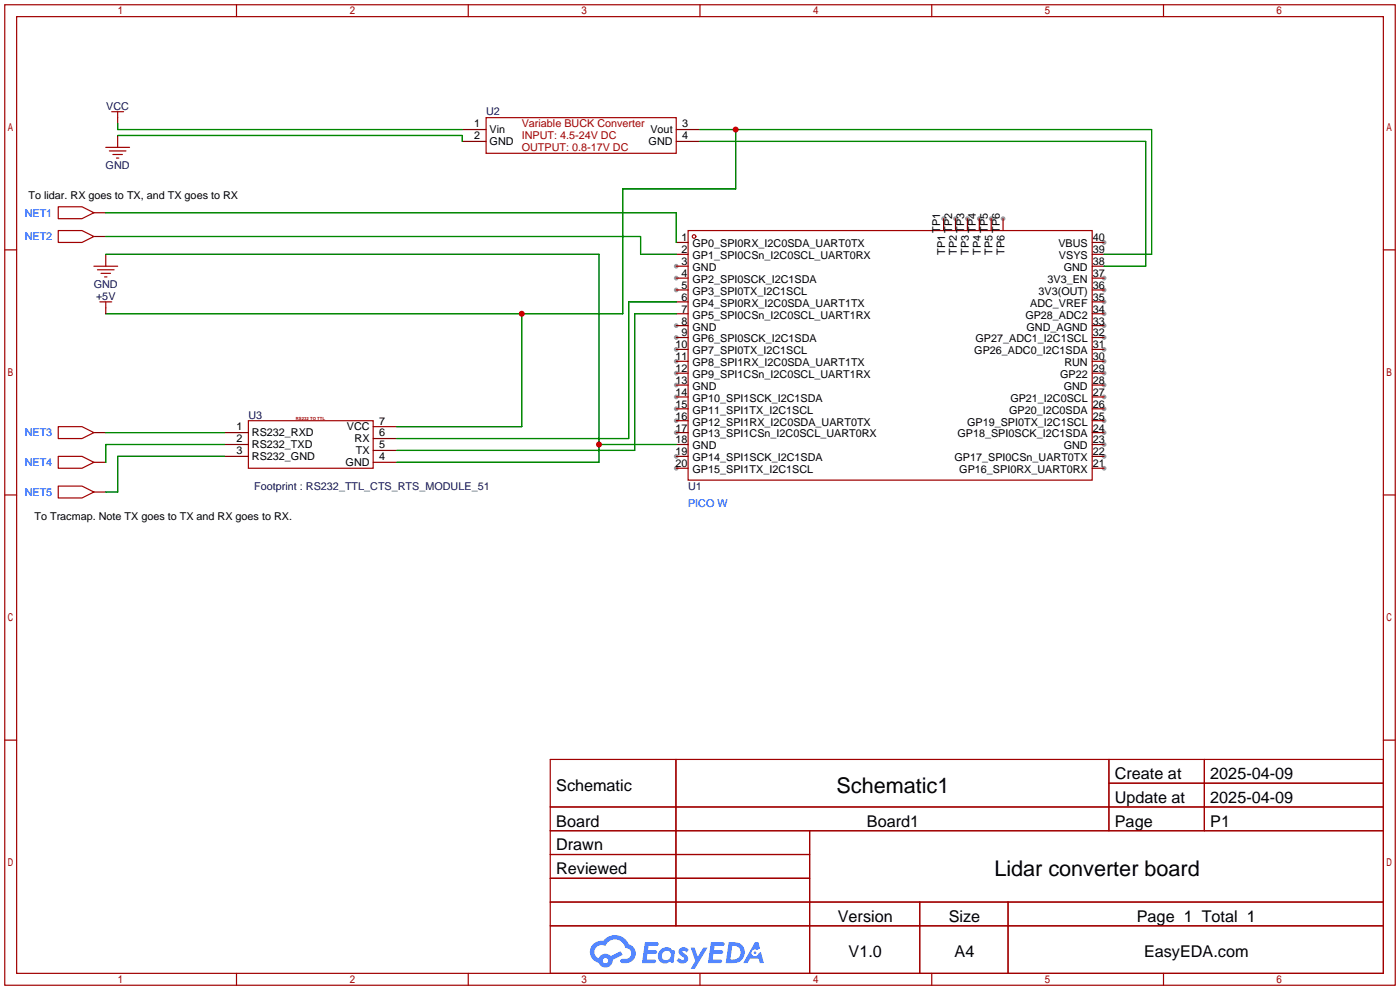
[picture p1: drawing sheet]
<svg xmlns="http://www.w3.org/2000/svg" width="299mm" height="212mm" viewBox="0 0 299 212" stroke-linecap="round" stroke-linejoin="round" font-family="sans-serif">
<g fill="#999">
<circle cx="144.5" cy="56.9" r=".51"/>
<circle cx="144.5" cy="59.4" r=".51"/>
<circle cx="144.5" cy="62" r=".51"/>
<circle cx="144.5" cy="69.6" r=".51"/>
<circle cx="144.5" cy="72.1" r=".51"/>
<circle cx="144.5" cy="74.7" r=".51"/>
<circle cx="144.5" cy="77.2" r=".51"/>
<circle cx="144.5" cy="79.8" r=".51"/>
<circle cx="144.5" cy="82.3" r=".51"/>
<circle cx="144.5" cy="84.8" r=".51"/>
<circle cx="144.5" cy="87.4" r=".51"/>
<circle cx="144.5" cy="89.9" r=".51"/>
<circle cx="144.5" cy="92.5" r=".51"/>
<circle cx="144.5" cy="97.5" r=".51"/>
<circle cx="144.5" cy="100.1" r=".51"/>
<circle cx="236" cy="100.1" r=".51"/>
<circle cx="236" cy="97.5" r=".51"/>
<circle cx="236" cy="95" r=".51"/>
<circle cx="236" cy="92.5" r=".51"/>
<circle cx="236" cy="89.9" r=".51"/>
<circle cx="236" cy="87.4" r=".51"/>
<circle cx="236" cy="84.8" r=".51"/>
<circle cx="236" cy="82.3" r=".51"/>
<circle cx="236" cy="79.8" r=".51"/>
<circle cx="236" cy="77.2" r=".51"/>
<circle cx="236" cy="74.7" r=".51"/>
<circle cx="236" cy="72.1" r=".51"/>
<circle cx="236" cy="69.6" r=".51"/>
<circle cx="236" cy="67.1" r=".51"/>
<circle cx="236" cy="64.5" r=".51"/>
<circle cx="236" cy="62" r=".51"/>
<circle cx="236" cy="59.4" r=".51"/>
<circle cx="236" cy="51.8" r=".51"/>
<circle cx="201.7" cy="46.7" r=".51"/>
<circle cx="204.2" cy="46.7" r=".51"/>
<circle cx="206.8" cy="46.7" r=".51"/>
<circle cx="209.3" cy="46.7" r=".51"/>
<circle cx="211.8" cy="46.7" r=".51"/>
<circle cx="214.4" cy="46.7" r=".51"/>
</g>
<g fill="none" stroke="#a10000" stroke-width=".25">
<path d="M1 1h297.2v209.6h-297.2zM3.6 3.6h292.1v204.4h-292.1zM50.5 1v2.6M100.1 1v2.6M149.6 1v2.6M199.1 1v2.6M248.7 1v2.6M1 53.4h2.6M295.7 53.4h2.5M1 105.8h2.6M295.7 105.8h2.5M1 158.2h2.6"/>
<path d="M295.7 158.2h2.5M117.6 162.3h178.1v45.7h-178.1zM117.6 172.5h178.1M117.6 177.5h178.1M144.5 162.3v35.6M173 177.5v30.5M237 162.3v15.2M237 167.4h58.7M257.4 162.3v15.2M117.6 182.6h55.4M117.6 192.8h178.1M117.6 187.7h55.4"/>
<path d="M117.6 197.9h178.1M196.6 192.8v15.2M215.4 192.8v15.2M50.5 208v2.6M100.1 208v2.6M149.6 208v2.6M199.1 208v2.6M248.7 208v2.6"/>
</g>
<g fill="#5487ff">
<path d="M145.3 202.7a1.3 1.3 0 0 1 1.9 .3l-.4 .6a.54 .54 0 0 0-.9-.2l.1 .2a1.34 1.34 0 0 1 .9 1.8 1.47 1.47 0 0 1-2.3-.1l.5-.6 .8 .5a.31 .31 0 0 0 .4-.3 .31 .31 0 0 0-.3-.4 1.12 1.12 0 0 1-.7-1.8z"/>
<path d="M147.6 202.5h.9l.6 2 1.2-2h.9l-2.7 4.6h-.9l1-1.7z"/>
<path d="M137.8 201.4h1.7a1.31 1.31 0 0 1 1.2 .2 .4 .4 0 0 1-.3 .5l-1.8 .1-.1 .9h1.6a.4 .4 0 0 1 .4 .4 .4 .4 0 0 1-.5 .4h-1.6l-.2 1.2h1.4a.46 .46 0 0 1 .5 0 .46 .46 0 0 1 .1 .5l-.4 .2h-2.6z"/>
<path d="M151.9 201.4h1.7a1.32 1.32 0 0 1 1.2 .2 .39 .39 0 0 1-.3 .5l-1.8 .1-.1 .9h1.6a.4 .4 0 0 1 .4 .4 .4 .4 0 0 1-.4 .4h-1.7l-.2 1.2h1.4a.46 .46 0 0 1 .5 0 .46 .46 0 0 1 .1 .5l-.4 .2h-2.6z"/>
<path d="M161.3 201.4h.8l.3 1.3-.6 .4a.75 .75 0 0 0-1.1 .3 .75 .75 0 0 0 .5 1 .75 .75 0 0 0 .9-.7l.5-.2 .6 2.3h-.8l-.3-.9h-1.8l-.5 .9h-1z"/>
<path d="M155.7 201.4l-.6 4.4h1.5a2.27 2.27 0 0 0 2.6-2.2 2.27 2.27 0 0 0-2.7-2.2zM156.5 202.1a1.5 1.5 0 0 1 1.8 1.6 1.5 1.5 0 0 1-1.9 1.4h-.3z"/>
<path d="M141.2 203a1.6 1.6 0 0 0-.3 2.3 1.6 1.6 0 0 0 2.3 .2l.7 .3 .3-2.4-.1-.3-.5-.1a1.58 1.58 0 0 0-2.4 0zM141.8 203.5a.98 .98 0 0 1 1.6 .4 .98 .98 0 0 1-1.1 1.3 .94 .94 0 0 1-.9-.7 .94 .94 0 0 1 .4-1z"/>
<path d="M126.8 201.8a2.37 2.37 0 0 0 1.1 4 1.54 1.54 0 0 0 1.8 1 1.54 1.54 0 0 0 1.2-1.6l2.2-1.1-.5-.8-2 1a1.57 1.57 0 0 0-2.7 .5 1.5 1.5 0 0 1-.7-2.1 1.5 1.5 0 0 1 2.2-.5 2.23 2.23 0 0 1 2.3-1.4 2.23 2.23 0 0 1 2 1.8 1.16 1.16 0 0 1 1.2 1.1 1.16 1.16 0 0 1-1.1 1.2h-.7a.47 .47 0 0 0-.5 .4 .47 .47 0 0 0 .4 .5 2.17 2.17 0 0 0 2.5-.9 2.17 2.17 0 0 0-.3-2.7l-.8-.4a3.2 3.2 0 0 0-5.5-.7l-1.1 .1zM128.8 205.3a.6 .6 0 0 1 1.2 0 .6 .6 0 0 1-1.2 0z"/>
<circle cx="161.4" cy="203.6" r=".28"/>
</g>
<g fill="none" stroke="#870000" stroke-width=".25">
<path d="M25.1 25.1v1.3M25.1 29v2.5M98.8 27.7h5.1M98.8 30.2h5.1M144.5 27.7h5.1M144.5 30.2h5.1M20.1 45.5h2.5M20.1 50.5h2.5M22.6 54.4v2.5M144.5 51.8h2.6M144.5 54.4h2.6M144.5 56.9h2.6"/>
<path d="M144.5 59.4h2.6M201.7 46.7v2.6M204.2 46.7v2.6M206.8 46.7v2.6M209.3 46.7v2.6M211.8 46.7v2.6M214.4 46.7v2.6M233.4 51.8h2.6M233.4 54.4h2.6M233.4 56.9h2.6M233.4 59.4h2.6M22.6 65.8v1.3"/>
<path d="M144.5 62h2.6M144.5 64.5h2.6M144.5 67.1h2.6M144.5 69.6h2.6M144.5 72.1h2.6M144.5 74.7h2.6M144.5 77.2h2.6M144.5 79.8h2.6M233.4 62h2.6M233.4 64.5h2.6M233.4 67.1h2.6M233.4 69.6h2.6"/>
<path d="M233.4 72.1h2.6M233.4 74.7h2.6M233.4 77.2h2.6M233.4 79.8h2.6M20.1 92.5h2.5M20.1 98.8h2.5M48 92.5h5.1M48 95h5.1M48 97.5h5.1M79.8 98.8h5M79.8 96.3h5M79.8 93.7h5"/>
<path d="M79.8 91.2h5M144.5 82.3h2.6M144.5 84.8h2.6M144.5 87.4h2.6M144.5 89.9h2.6M144.5 92.5h2.6M144.5 95h2.6M144.5 97.5h2.6M233.4 82.3h2.6M233.4 84.8h2.6M233.4 87.4h2.6M233.4 89.9h2.6"/>
<path d="M233.4 92.5h2.6M233.4 95h2.6M233.4 97.5h2.6M20.1 105.2h2.5M144.5 100.1h2.6M233.4 100.1h2.6"/>
</g>
<g fill="none" stroke="#a10000" stroke-width=".25">
<path d="M22.6 31.5h5.1M23.4 32.3h3.5M23.9 23.9h2.5M24.1 33h2.1M24.9 33.8h.5M25.1 23.9v1.2M103.9 25.1h40.6v7.7h-40.6zM12.4 44.2h5.1l2.6 1.3-2.6 1.2h-5.1zM12.4 49.3h5.1l2.6 1.2-2.6 1.3h-5.1zM20.1 56.9h5M20.8 57.7h3.6M21.6 58.4h2"/>
<path d="M22.4 59.2h.5M147.1 49.3h86.3v53.3h-86.3zM21.3 64.5h2.6M22.6 64.5v1.3M12.4 91.2h5.1l2.6 1.3-2.6 1.2h-5.1zM12.4 97.5h5.1l2.6 1.3-2.6 1.3h-5.1zM53.1 89.9h26.7v10.2h-26.7zM12.4 103.9h5.1l2.6 1.3-2.6 1.2h-5.1z"/>
<circle cx="148.3" cy="50.5" r=".38"/>
</g>
<g fill="none" stroke="#008700" stroke-width=".25">
<path d="M25.1 26.4v1.3h73.7M25.1 29h73.7v1.2M149.6 27.7h96.5v26.7h-10.1M149.6 30.2h95.3v26.7h-8.9M157.2 27.7v12.7h-24.1v26.7h-110.5M22.6 54.4h105.4v44.4h-43.2M22.6 50.5h114.3v3.9h7.6M22.6 45.5h121.9v6.3M111.5 67.1v24.1h-26.7M144.5 67.1h-8.9v29.2h-50.8M144.5 64.5h-10.1v29.2h-49.6M22.6 92.5h25.4"/>
<path d="M48 97.5h-22.9v7.7h-2.5M48 95h-25.4v3.8M128 95h16.5"/>
</g>
<g fill="#c00">
<circle cx="157.2" cy="27.7" r=".63"/>
<circle cx="111.5" cy="67.1" r=".63"/>
<circle cx="128" cy="95" r=".63"/>
</g>
<g font-size="4.6">
<text x="178.8" y="169.4">Schematic1</text>
<text x="212.5" y="187.2">Lidar converter board</text>
</g>
<g font-size="3.5">
<text x="238.3" y="166.5">Create at</text>
<text x="258.7" y="166.5">2025-04-09</text>
<text x="118.9" y="169.1">Schematic</text>
<text x="238.3" y="171.6">Update at</text>
<text x="258.7" y="171.6">2025-04-09</text>
<text x="118.9" y="176.7">Board</text>
<text x="185.3" y="176.7">Board1</text>
<text x="238.3" y="176.7">Page</text>
<text x="258.7" y="176.7">P1</text>
<text x="118.9" y="181.8">Drawn</text>
<text x="118.9" y="186.8">Reviewed</text>
<text x="179.1" y="197">Version</text>
<text x="202.8" y="197">Size</text>
<text x="243" y="197">Page 1 Total 1</text>
<text x="181.4" y="204.6">V1.0</text>
<text x="204" y="204.6">A4</text>
<text x="244.5" y="204.6">EasyEDA.com</text>
</g>
<g font-size="2.3" fill="#000080">
<text x="22.7" y="23.4">VCC</text>
<text x="103.9" y="24.7">U2</text>
<text x="22.6" y="36.1">GND</text>
<text x="20" y="61.5">GND</text>
<text x="20.5" y="64.1">+5V</text>
<text x="53.1" y="89.5">U3</text>
<text x="54.4" y="104.7">Footprint : RS232_TTL_CTS_RTS_MODULE_51</text>
<text x="147.1" y="104.7">U1</text>
</g>
<g font-size="2.3">
<text x="101.3" y="27.2">1</text>
<text x="101.3" y="29.8">2</text>
<text x="104.6" y="28.5">Vin</text>
<text x="139" y="28.5">Vout</text>
<text x="145.8" y="29.8">4</text>
<text x="145.8" y="27.2">3</text>
<text x="104.6" y="31">GND</text>
<text x="138.6" y="31">GND</text>
<text x="6.1" y="42.5">To lidar. RX goes to TX, and TX goes to RX</text>
<text x="145.7" y="51.6">1</text>
<text x="148" y="52.9">GP0_SPI0RX_I2C0SDA_UART0TX</text>
<text x="201" y="49.8" transform="rotate(-90 201 49.8)">TP1</text>
<text x="203.5" y="49.8" transform="rotate(-90 203.5 49.8)">TP2</text>
<text x="206" y="49.8" transform="rotate(-90 206 49.8)">TP3</text>
<text x="208.6" y="49.8" transform="rotate(-90 208.6 49.8)">TP4</text>
<text x="211.1" y="49.8" transform="rotate(-90 211.1 49.8)">TP5</text>
<text x="213.7" y="49.8" transform="rotate(-90 213.7 49.8)">TP6</text>
<text x="226.2" y="52.9">VBUS</text>
<text x="233.6" y="51.6">40</text>
<text x="145.7" y="54.1">2</text>
<text x="145.7" y="56.7">3</text>
<text x="145.7" y="59.2">4</text>
<text x="148" y="55.4">GP1_SPI0CSn_I2C0SCL_UART0RX</text>
<text x="148" y="57.9">GND</text>
<text x="202" y="54.5" transform="rotate(-90 202 54.5)">TP1</text>
<text x="204.5" y="54.5" transform="rotate(-90 204.5 54.5)">TP2</text>
<text x="207.1" y="54.5" transform="rotate(-90 207.1 54.5)">TP3</text>
<text x="209.6" y="54.5" transform="rotate(-90 209.6 54.5)">TP4</text>
<text x="212.1" y="54.5" transform="rotate(-90 212.1 54.5)">TP5</text>
<text x="214.7" y="54.5" transform="rotate(-90 214.7 54.5)">TP6</text>
<text x="226.3" y="55.4">VSYS</text>
<text x="227.4" y="57.9">GND</text>
<text x="233.6" y="59.2">37</text>
<text x="233.6" y="56.7">38</text>
<text x="233.6" y="54.1">39</text>
<text x="145.7" y="61.7">5</text>
<text x="145.7" y="64.3">6</text>
<text x="148" y="60.5">GP2_SPI0SCK_I2C1SDA</text>
<text x="148" y="63">GP3_SPI0TX_I2C1SCL</text>
<text x="148" y="65.6">GP4_SPI0RX_I2C0SDA_UART1TX</text>
<text x="220.2" y="65.6">ADC_VREF</text>
<text x="222" y="63">3V3(OUT)</text>
<text x="223.9" y="60.5">3V3_EN</text>
<text x="233.6" y="64.3">35</text>
<text x="233.6" y="61.7">36</text>
<text x="145.7" y="66.8">7</text>
<text x="145.7" y="69.4">8</text>
<text x="145.7" y="71.9">9</text>
<text x="148" y="68.1">GP5_SPI0CSn_I2C0SCL_UART1RX</text>
<text x="148" y="70.6">GND</text>
<text x="219.1" y="68.1">GP28_ADC2</text>
<text x="219.4" y="70.6">GND_AGND</text>
<text x="233.6" y="71.9">32</text>
<text x="233.6" y="69.4">33</text>
<text x="233.6" y="66.8">34</text>
<text x="144.4" y="74.4">10</text>
<text x="144.4" y="77">11</text>
<text x="148" y="73.2">GP6_SPI0SCK_I2C1SDA</text>
<text x="148" y="75.7">GP7_SPI0TX_I2C1SCL</text>
<text x="208.2" y="75.7">GP26_ADC0_I2C1SDA</text>
<text x="208.5" y="73.2">GP27_ADC1_I2C1SCL</text>
<text x="233.6" y="77">30</text>
<text x="233.6" y="74.4">31</text>
<text x="144.4" y="79.5">12</text>
<text x="144.4" y="82.1">13</text>
<text x="148" y="78.3">GP8_SPI1RX_I2C0SDA_UART1TX</text>
<text x="148" y="80.8">GP9_SPI1CSn_I2C0SCL_UART1RX</text>
<text x="148" y="83.3">GND</text>
<text x="226.6" y="80.8">GP22</text>
<text x="227.4" y="83.3">GND</text>
<text x="227.5" y="78.3">RUN</text>
<text x="233.6" y="82.1">28</text>
<text x="233.6" y="79.5">29</text>
<text x="144.4" y="84.6">14</text>
<text x="144.4" y="87.1">15</text>
<text x="144.4" y="89.7">16</text>
<text x="148" y="85.9">GP10_SPI1SCK_I2C1SDA</text>
<text x="148" y="88.4">GP11_SPI1TX_I2C1SCL</text>
<text x="215.7" y="88.4">GP20_I2C0SDA</text>
<text x="215.9" y="85.9">GP21_I2C0SCL</text>
<text x="233.6" y="89.7">25</text>
<text x="233.6" y="87.1">26</text>
<text x="233.6" y="84.6">27</text>
<text x="50.5" y="92">1</text>
<text x="50.5" y="94.5">2</text>
<text x="53.8" y="93.3">RS232_RXD</text>
<text x="53.8" y="95.8">RS232_TXD</text>
<text x="74.1" y="92">VCC</text>
<text x="75.8" y="94.5">RX</text>
<text x="81" y="95.8">5</text>
<text x="81" y="93.3">6</text>
<text x="81" y="90.7">7</text>
<text x="144.4" y="92.2">17</text>
<text x="144.4" y="94.8">18</text>
<text x="148" y="91">GP12_SPI1RX_I2C0SDA_UART0TX</text>
<text x="148" y="93.5">GP13_SPI1CSn_I2C0SCL_UART0RX</text>
<text x="204.6" y="93.5">GP18_SPI0SCK_I2C1SDA</text>
<text x="206.7" y="91">GP19_SPI0TX_I2C1SCL</text>
<text x="233.6" y="94.8">23</text>
<text x="233.6" y="92.2">24</text>
<text x="50.5" y="97.1">3</text>
<text x="53.8" y="98.3">RS232_GND</text>
<text x="73.9" y="99.6">GND</text>
<text x="76" y="97.1">TX</text>
<text x="81" y="98.3">4</text>
<text x="144.4" y="97.3">19</text>
<text x="144.4" y="99.8">20</text>
<text x="148" y="96">GND</text>
<text x="148" y="98.6">GP14_SPI1SCK_I2C1SDA</text>
<text x="148" y="101.1">GP15_SPI1TX_I2C1SCL</text>
<text x="204" y="98.6">GP17_SPI0CSn_UART0TX</text>
<text x="205" y="101.1">GP16_SPI0RX_UART0RX</text>
<text x="227.4" y="96">GND</text>
<text x="233.6" y="99.8">21</text>
<text x="233.6" y="97.3">22</text>
<text x="7.4" y="111">To Tracmap. Note TX goes to TX and RX goes to RX.</text>
</g>
<g font-size="2.3" fill="#a00000">
<text x="111.5" y="27.2">Variable BUCK Converter</text>
<text x="111.5" y="29.8">INPUT: 4.5-24V DC</text>
<text x="111.5" y="32.3">OUTPUT: 0.8-17V DC</text>
</g>
<g font-size="2.3" fill="#00f">
<text x="5.3" y="46.3">NET1</text>
<text x="5.3" y="51.4">NET2</text>
<text x="5.3" y="93.3">NET3</text>
<text x="5.3" y="99.6">NET4</text>
<text x="5.3" y="106">NET5</text>
<text x="147.1" y="108.2">PICO W</text>
</g>
<text font-size=".9" fill="#a00000" x="63.2" y="89.7">RS232 TO TTL</text>
</svg>
